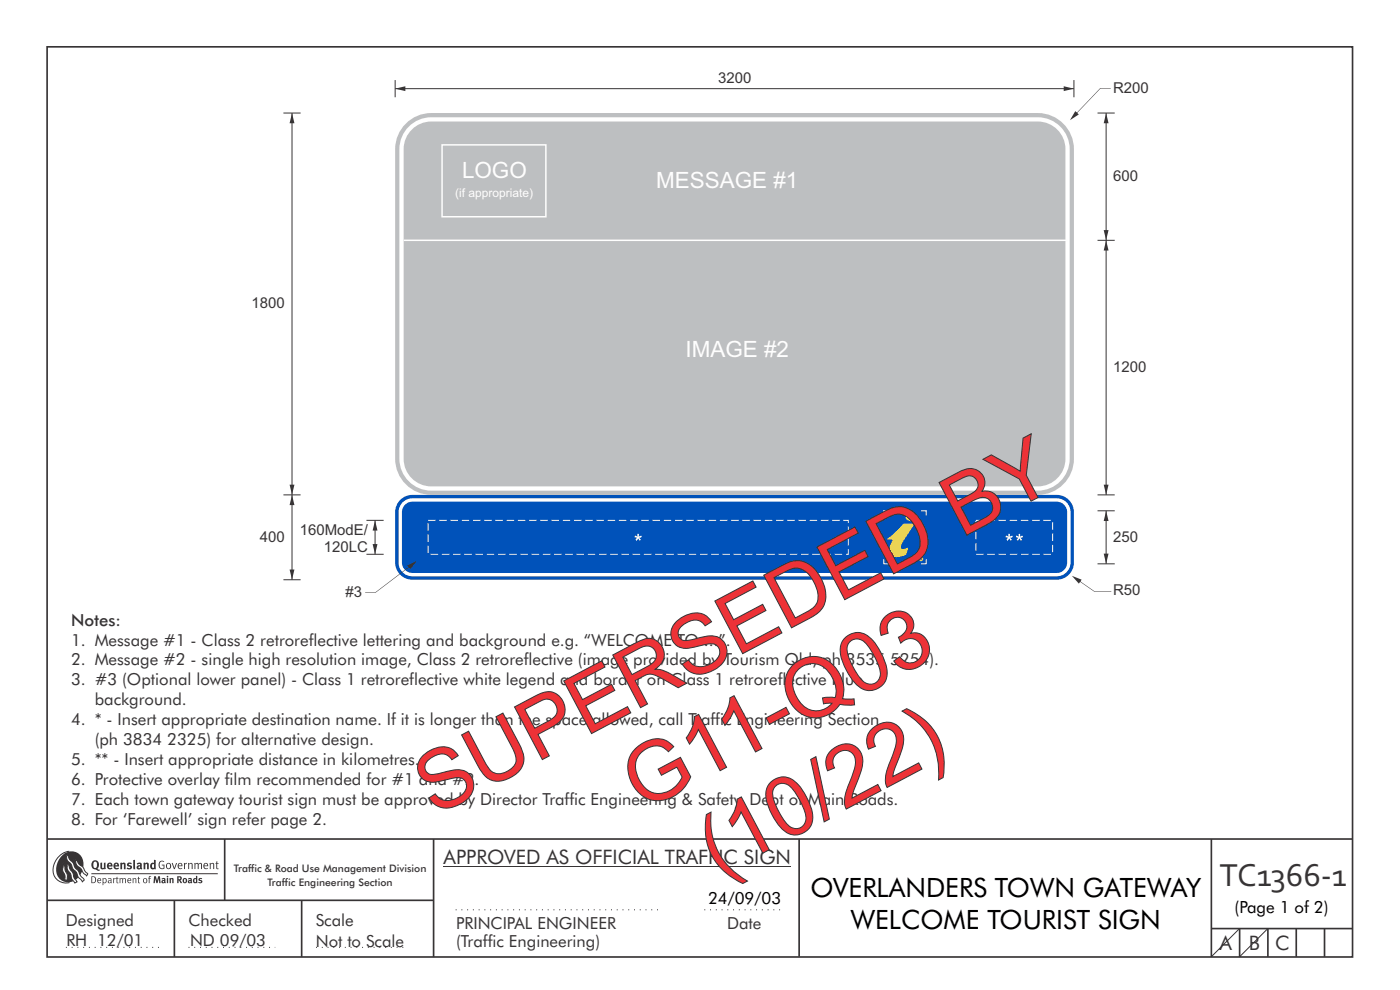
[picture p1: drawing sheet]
<svg xmlns="http://www.w3.org/2000/svg" width="297mm" height="210mm" viewBox="0 0 297 210" stroke-linecap="round" stroke-linejoin="round" font-family="sans-serif">
<g fill="none" stroke="#373435" stroke-width=".35">
<path d="M10 9.9h276.9v193.1h-276.9zM10 178h277M47.7 178v13M92 178v25M169.5 177.9v25M257 178v25M10 191h82M37 191v12M64 191v12M257 197h30M263 197v6M269 197v6"/>
<path d="M275 197v6M281 197v6"/>
</g>
<path d="M96.7 193h43.3M149.4 193h16.8M14 201h20.3M40 201h18.4M67 201h19.5" fill="none" stroke="#373435" stroke-width=".21" stroke-dasharray=".2 1" stroke-linecap="butt"/>
<path d="M94.1 183.8h73.7" fill="none" stroke="#373435" stroke-width=".21"/>
<g fill="#373435">
<path d="M33.9 182.7l.7-.1 .3 .1-.1 .2a.69 .69 0 0 0-.9 .2 .69 .69 0 0 0 .1 .9l.2 .2 .5-.1v-.5h-.4v-.2h.6v.8a.9 .9 0 0 1-1.2-.3 .9 .9 0 0 1 .2-1.2z" fill-rule="evenodd"/>
<path d="M35.4 183.2a.62 .62 0 0 0-.1 1 .62 .62 0 0 0 1-.2 .61 .61 0 0 0-.1-.8 .61 .61 0 0 0-.8 0zM35.6 183.2a.47 .47 0 0 1 .5 .5 .47 .47 0 0 1-.5 .5l-.2-.5z" fill-rule="evenodd"/>
<path d="M36.4 183.1l.2-.1 .4 1.1 .3-1h.3l-.5 1.3h-.2z" fill-rule="evenodd"/>
<path d="M37.8 183.2a.66 .66 0 0 0 0 .9 .66 .66 0 0 0 .9 .1l-.1-.1-.5 .1-.2-.5h.8a.52 .52 0 0 0-.2-.6 .52 .52 0 0 0-.7 .1zM38 183.2h.3l.2 .4h-.6z" fill-rule="evenodd"/>
<path d="M39 183.1l.2-.1v.2l.5-.2-.4 .4-.1 .9h-.2z" fill-rule="evenodd"/>
<path d="M39.9 183.1l.2-.1v.2l.4-.2 .3 .2 .1 1.1h-.2v-1l-.2-.1-.4 .2v.9h-.2z" fill-rule="evenodd"/>
<path d="M41.2 183.1l.2-.1 .1 .2 .3-.2 .3 .2 .3-.1a.32 .32 0 0 1 .5 .3v.9h-.2v-.9l-.2-.2-.4 .2v.9h-.2v-1l-.1-.1-.3 .2v.9h-.2z" fill-rule="evenodd"/>
<path d="M43.3 183.2a.66 .66 0 0 0-.1 .9 .66 .66 0 0 0 .9 .1v-.1l-.5 .1-.2-.5h.8a.52 .52 0 0 0-.3-.6 .52 .52 0 0 0-.6 .1zM43.5 183.2h.3l.2 .4h-.6z" fill-rule="evenodd"/>
<path d="M44.5 183.1l.1-.1 .1 .2 .4-.2 .3 .2v1.1h-.2v-1l-.2-.1-.3 .2v.9h-.2z" fill-rule="evenodd"/>
<path d="M45.9 182.7h.2v.4h.3l-.1 .1h-.2v.8v.2h.3l-.1 .2-.4-.1v-1.1h-.2z" fill-rule="evenodd"/>
<path d="M21.3 183h.4v1l.1 .1 .2-.1v-1h.4l.1 1.3-.3 .1-.1-.1-.4 .1-.3-.1z" fill-rule="evenodd"/>
<path d="M22.9 183.2a.74 .74 0 0 0-.1 1 .74 .74 0 0 0 1.1 0l-.2-.2-.2 .1a.32 .32 0 0 1-.3 0 .32 .32 0 0 1-.1-.3h.8a.62 .62 0 0 0-.3-.7 .62 .62 0 0 0-.7 .1zM23.2 183.3h.3v.2h-.4z" fill-rule="evenodd"/>
<path d="M24.2 183.2a.74 .74 0 0 0 0 1 .74 .74 0 0 0 1 0l-.1-.2-.5 .1-.1-.3h.8a.62 .62 0 0 0-.3-.7 .62 .62 0 0 0-.8 .1zM24.6 183.3h.2l.1 .2h-.4z" fill-rule="evenodd"/>
<path d="M25.5 183.1l.3-.1 .1 .1a.43 .43 0 0 1 .4-.1 .43 .43 0 0 1 .3 .4v1h-.3l-.1-1.1-.3 .1v1h-.4z" fill-rule="evenodd"/>
<path d="M27 183.2l.5-.2 .5 .1-.2 .2-.3-.1-.1 .3a.5 .5 0 0 1 .6 .2 .5 .5 0 0 1-.3 .7l-.8-.1 .1-.3 .4 .2 .2-.2-.6-.3z" fill-rule="evenodd"/>
<path d="M29 183.2l.2 .2 .5-.1-.1 .2a.52 .52 0 0 0-.5 .2 .52 .52 0 0 0-.1 .5l.4 .2 .4-.1 .2 .2 .2-.3-.1-.7a.59 .59 0 0 0-.4-.6 .59 .59 0 0 0-.7 .3zM29.4 183.9l.3-.1v.3h-.3z" fill-rule="evenodd"/>
<path d="M30.4 183.1l.3-.1 .1 .1a.43 .43 0 0 1 .5-.1 .43 .43 0 0 1 .3 .4v1h-.4l-.1-1.1-.3 .1v1h-.3z" fill-rule="evenodd"/>
<path d="M32.7 182.4v.7a.65 .65 0 0 0-.9 .6 .65 .65 0 0 0 .9 .6l.4 .1-.1-2zM32.3 183.3l.4 .1-.1 .7-.3-.1z" fill-rule="evenodd"/>
<path d="M28.3 182.4h.3l.1 2-.4-.1z" fill-rule="evenodd"/>
</g>
<path d="M14.7 180.6a4 4 0 0 0-3.1 5.4 2.82 2.82 0 0 0 3.1 1.2M19.4 185.3h26.8" fill="none" stroke="#373435" stroke-width=".21"/>
<path d="M13.3 181.4a2.62 2.62 0 0 1 3.2-.5 2.62 2.62 0 0 1 1.2 3 3.3 3.3 0 0 1-4.4 3 3.3 3.3 0 0 1-.5-5z" fill-rule="evenodd" fill="#373435"/>
<path d="M15.6 182.2a2.36 2.36 0 0 1 1.3 1.3l.7 .5 .5 .9 .5 .5-.2 .4-.7-.6-.5-.9-.3-.3a1.67 1.67 0 0 1-1-1.4zM13.8 181.1a1.78 1.78 0 0 1 1 1.2l.7 .7 .4 1 .7 .8 .5 .9 .7 .7 .1 .3-.4 .3-.9-1-.4-1-.7-.7-.4-1-.3-.3a1.7 1.7 0 0 1-.8-1.5zM14.1 183a1.8 1.8 0 0 1 .7 1.3l.7 .9 .2 1 .6 .9-.4 .2-.7-.9-.2-1-.3-.4a1.67 1.67 0 0 1-.5-1.6zM13.3 183a2.24 2.24 0 0 1 .5 1.6l.5 .9v1.2h-.5v-1l-.2-.4a1.63 1.63 0 0 1-.2-1.7z" fill-rule="evenodd" fill="#fefefe" stroke="#373435" stroke-width=".21"/>
<g fill="#373435">
<path d="M19.6 182.7a1.07 1.07 0 0 0-.2 1.2 1.07 1.07 0 0 0 1 .6l.7 .2 .1-.2-.6-.2a.94 .94 0 0 0 .3-1.3 .94 .94 0 0 0-1.3-.3zM20 182.8h.2a.75 .75 0 0 1 .4 .6 .75 .75 0 0 1-.4 .7 .8 .8 0 0 1-.2-1.3z" fill-rule="evenodd"/>
<path d="M19.6 186v1.2a.58 .58 0 0 0 .6-.6 .58 .58 0 0 0-.6-.6zM19.4 185.9a.78 .78 0 0 1 .9 .3 .78 .78 0 0 1-.1 1l-.8 .1zM20.9 186.4l-.1 .3h.5l-.1-.3zM20.7 186.4a.43 .43 0 0 1 .6-.1 .43 .43 0 0 1 .2 .5h-.7v.2a.32 .32 0 0 0 .6 .1v.1a.54 .54 0 0 1-.7 0 .54 .54 0 0 1 0-.8zM21.9 186.6v.5a.33 .33 0 0 0 .5-.1 .33 .33 0 0 0 0-.4 .33 .33 0 0 0-.5 0zM21.7 186.3h.2v.1a.51 .51 0 0 1 .7 .3 .51 .51 0 0 1-.3 .6l-.4-.1v.5l-.1 .1zM23.1 186.9v.3l.4-.1v-.3zM22.9 186.4a.41 .41 0 0 1 .5-.2 .41 .41 0 0 1 .3 .5l-.1 .7-.1-.2-.5 .1a.31 .31 0 0 1 0-.5l.4-.1a.24 .24 0 0 0-.1-.4 .24 .24 0 0 0-.3 .2zM24 186.3h.2v.1l.3-.1-.3 .3v.7h-.2zM24.7 186h.2v.3h.3l-.3 .1v.8h.2v.2l-.4-.2v-.8l-.1-.1h.1zM25.3 186.3h.2v.1l.3-.1a.33 .33 0 0 0 .6 0l.3 .1v.9h-.2v-.7l-.1-.2-.3 .2v.7h-.2v-.8l-.1-.1-.3 .1v.8h-.1zM27.3 186.4l-.1 .3h.5l-.1-.3zM27.1 186.4a.43 .43 0 0 1 .6-.1 .43 .43 0 0 1 .2 .5h-.7v.2a.32 .32 0 0 0 .6 .1v.1a.54 .54 0 0 1-.7 0 .54 .54 0 0 1 0-.8zM28.1 186.3h.2v.1l.3-.1 .3 .1v.9h-.1v-.7a.23 .23 0 0 0-.2-.2 .23 .23 0 0 0-.3 .2v.7h-.2zM29.3 186h.2v.3h.2l-.2 .1v.8h.2l-.1 .2-.3-.2v-.8l-.1-.1h.1zM30.6 186.5a.37 .37 0 0 0-.1 .5 .37 .37 0 0 0 .5 .1l.1-.1a.38 .38 0 0 0-.4-.6zM30.5 186.4a.5 .5 0 0 1 .8 .4 .5 .5 0 0 1-.8 .4l-.2-.4zM31.6 185.9h.5l-.4 .2v.2h.3l-.3 .1v.9h-.1l-.1-.9zM32.7 185.9l-.1 1.4h.2l.1-1 .3 1h.2l.3-1 .1 1h.3l-.2-1.4h-.3l-.3 .9-.2-.9zM34.3 186.4l.1 .2a.23 .23 0 0 1 .2-.2 .23 .23 0 0 1 .2 .3 .43 .43 0 0 0-.4 .1 .43 .43 0 0 0-.1 .5h.6l.1 .1 .2-.2-.1-.6a.46 .46 0 0 0-.3-.4 .46 .46 0 0 0-.5 .2zM34.6 186.9h.2l-.1 .2h-.2zM35.4 186.3v1h.3v-1.1zM35.4 186a.17 .17 0 0 0 .3 0 .17 .17 0 0 0-.3 0zM35.9 186.3l.1 1h.3v-.7l.1-.1 .1 .8h.3v-1zM37.6 185.9v1.4h.3v-.6l.4 .6h.4l-.5-.6a.42 .42 0 0 0 .4-.5 .42 .42 0 0 0-.5-.3zM37.9 186.1h.3a.23 .23 0 0 1 0 .3 .23 .23 0 0 1-.3 .1zM38.6 186.8a.55 .55 0 0 0 1.1 0 .55 .55 0 0 0-1.1 0zM39.1 186.5l.1-.1a.33 .33 0 0 1 .2 .4 .33 .33 0 0 1-.3 .3zM39.9 186.4l.1 .2a.23 .23 0 0 1 .2-.2 .23 .23 0 0 1 .2 .3 .43 .43 0 0 0-.4 .1 .43 .43 0 0 0-.1 .5h.6l.2 .1 .1-.2-.1-.6a.46 .46 0 0 0-.3-.4 .46 .46 0 0 0-.5 .2zM40.2 186.9h.2l-.1 .2h-.1zM41.6 185.8v.5a.51 .51 0 0 0-.7 .5 .51 .51 0 0 0 .7 .5h.3v-1.5zM41.3 186.5h.3l-.1 .6-.3-.1zM42.2 186.3a.42 .42 0 0 0 0 .5 .42 .42 0 0 0 .4 .2l-.1 .2-.4-.2-.1 .2 .2 .1a.44 .44 0 0 0 .7-.2 .44 .44 0 0 0-.5-.5l.1-.2 .3 .1 .1-.2z" fill-rule="evenodd"/>
</g>
<path d="M263 197l-6.1 6" fill="none" stroke="#373435" stroke-width=".21"/>
<path d="M85.6 106.3l1.2-.5 .7-.1h136.7a2.94 2.94 0 0 1 2.9 2.9v10.7a2.94 2.94 0 0 1-2.9 3h-136.7a2.94 2.94 0 0 1-3-3v-10.7a2.93 2.93 0 0 1 1.1-2.3zM85.9 107.1l1-.6 .6-.1h136.7a2.22 2.22 0 0 1 2.2 2.2v10.7a2.22 2.22 0 0 1-2.2 2.2h-136.7a2.22 2.22 0 0 1-2.2-2.2v-10.7v-.6zM84.9 106a3.6 3.6 0 0 1 2.6-1h136.7a3.7 3.7 0 0 1 3.6 3.6v10.7a3.7 3.7 0 0 1-3.6 3.7h-136.7a3.7 3.7 0 0 1-3.7-3.7v-10.7a3.6 3.6 0 0 1 1.1-2.6z" fill-rule="evenodd" fill="#0052ba"/>
<path d="M86.4 27.2a6.7 6.7 0 0 1 5.1-2.3h128.7a6.8 6.8 0 0 1 6.7 6.7v65.7a6.8 6.8 0 0 1-6.7 6.8h-128.7a6.8 6.8 0 0 1-6.8-6.8v-65.7a6.7 6.7 0 0 1 1.7-4.4zM87.3 27.5a5.8 5.8 0 0 1 4.2-1.7h128.7a5.9 5.9 0 0 1 5.8 5.8v65.7a5.9 5.9 0 0 1-5.8 5.9h-128.7a5.9 5.9 0 0 1-5.9-5.9v-65.7a5.8 5.8 0 0 1 1.7-4.1zM85.7 26.6a7.6 7.6 0 0 1 5.8-2.6h128.7a7.7 7.7 0 0 1 7.6 7.6v65.7a7.7 7.7 0 0 1-7.6 7.7h-128.7a7.7 7.7 0 0 1-7.7-7.7v-65.7a7.6 7.6 0 0 1 1.9-5z" fill-rule="evenodd" fill="#bdbfc1"/>
<path d="M93.8 30.7h22v15.3h-22zM85.7 51h140.8" fill="none" stroke="#fefefe" stroke-width=".32"/>
<path d="M134.7 113.6l.6 .2-.1-.5h.3v.5l.5-.2 .2 .3-.6 .2 .4 .4-.3 .2-.3-.5-.3 .5-.3-.2 .4-.4-.6-.2z" fill-rule="evenodd" fill="#fefefe"/>
<path d="M90.8 110.4h89.2v7.2h-89.2z" fill="none" stroke="#fefefe" stroke-width=".21" stroke-dasharray="1.6 .8" stroke-linecap="butt"/>
<path d="M86.4 119.9l2-.9-1.4 1.7zM79.7 125.6l7.6-5.7zM77.5 125.6l2.2 .1z" fill="#373435"/>
<path d="M207 110.4h16.3v7.2h-16.3z" fill="none" stroke="#fefefe" stroke-width=".21" stroke-dasharray="1.6 .8" stroke-linecap="butt"/>
<g fill="#fefefe">
<path d="M213.4 113.6l.6 .2-.1-.5h.4l-.1 .5 .6-.2 .1 .3-.6 .2 .4 .4-.3 .2-.3-.5-.3 .5-.3-.2 .4-.4-.6-.2z" fill-rule="evenodd"/>
<path d="M215.6 113.6l.5 .2v-.5h.3v.5l.5-.2 .1 .3-.5 .2 .4 .4-.3 .2-.3-.5-.3 .5-.3-.2 .4-.4-.6-.2z" fill-rule="evenodd"/>
</g>
<path d="M227.8 17v3.6M61.9 105v18M60.1 123h3.7" fill="none" stroke="#373435" stroke-width=".21"/>
<g fill="#373435">
<path d="M61.9 105l.6 2.1h-1.1z"/>
<path d="M61.4 120.8h1.1l-.6 2.2z"/>
</g>
<path d="M234.7 51v54M232.8 105h3.7" fill="none" stroke="#373435" stroke-width=".21"/>
<g fill="#373435">
<path d="M234.7 51l.5 2.1h-1.1z"/>
<path d="M234.1 102.8h1.1l-.5 2.2z"/>
</g>
<path d="M234.7 24v27M232.8 51h3.7" fill="none" stroke="#373435" stroke-width=".21"/>
<g fill="#373435">
<path d="M234.7 24l.5 2.1h-1.1z"/>
<path d="M234.1 48.8h1.1l-.5 2.2z"/>
</g>
<path d="M61.9 24v81M232.8 24h3.7" fill="none" stroke="#373435" stroke-width=".21"/>
<g fill="#373435">
<path d="M61.9 24l.6 2.1h-1.1z"/>
<path d="M61.4 102.8h1.1l-.6 2.2z"/>
</g>
<path d="M60.1 24h3.7M60.1 105h3.7" fill="none" stroke="#373435" stroke-width=".21"/>
<path d="M228.1 23.6l.8 .7-1.9 1.2zM233.4 18.7l-5.4 5.8zM233.4 18.7l2.2 .1z" fill="#373435"/>
<path d="M77.7 117.6h3.7M79.6 110.4v7.2" fill="none" stroke="#373435" stroke-width=".21"/>
<g fill="#373435">
<path d="M79.6 110.4l.5 2.1h-1z"/>
<path d="M79.1 115.4h1l-.5 2.2z"/>
</g>
<path d="M77.7 110.4h3.7M232.8 119.6h3.7M234.7 108.4v11.2" fill="none" stroke="#373435" stroke-width=".21"/>
<g fill="#373435">
<path d="M234.7 108.4l.5 2.1h-1.1z"/>
<path d="M234.1 117.4h1.1l-.5 2.2z"/>
</g>
<path d="M232.8 108.4h3.7" fill="none" stroke="#373435" stroke-width=".21"/>
<path d="M227.4 122.1l2.1 .9-.6 .8zM228.6 122.9l3.5 2.6zM232.1 125.4l3.7 .1z" fill="#373435"/>
<path d="M83.8 17v3.6M83.8 18.8h144" fill="none" stroke="#373435" stroke-width=".21"/>
<g fill="#373435">
<path d="M225.7 18.3l2.1 .5-2.1 .5z"/>
<path d="M83.8 18.8l2.2-.5v1z"/>
</g>
<path d="M188.2 114.3l1.6-1.3 1.9-1.9h2.3l-2.4 3.7a1.34 1.34 0 0 0-.3 1.6h.7l.7-.2-.5 1.4-.5 .3a2.51 2.51 0 0 1-2.9-.3 2.38 2.38 0 0 1 .1-1.9l.5-1.2h-1.2zM192.4 109.3a1.6 1.6 0 0 1 2.4 .5 1.52 1.52 0 0 1-2.7 0z" fill-rule="evenodd" fill="#fad716"/>
<circle cx="195.4" cy="118.6" r=".34" fill="none" stroke="#f9d616" stroke-width=".21"/>
<path d="M187.5 118.6v1h1.1M188.6 108.4h-1.1v.9M195.4 108.4h1.1v.9M196.5 118.6v1h-1.1" fill="none" stroke="#fefefe" stroke-width=".21"/>
<path d="M269 197l-6 6" fill="none" stroke="#373435" stroke-width=".21"/>
<g font-size="17.6" fill="#ed3237">
<text x="92.2" y="173.2" transform="rotate(-28 92.2 173.2)">SUPERSEDED BY</text>
<text x="136.2" y="172.2" transform="rotate(-28 136.2 172.2)">G11-Q03</text>
<text x="152.2" y="186.1" transform="rotate(-28 152.2 186.1)">(10/22)</text>
</g>
<text font-size="7.1" fill="#373435" x="258.7" y="187.9">TC1366-1</text>
<g font-size="5.6">
<text x="171.9" y="190.3">OVERLANDERS TOWN GATEWAY</text>
<text x="180.5" y="197.1">WELCOME TOURIST SIGN</text>
</g>
<g font-size="4.8" fill="#fefefe">
<text x="98" y="37.8">LOGO</text>
<text x="139.2" y="40">MESSAGE #1</text>
<text x="145.4" y="75.7">IMAGE #2</text>
</g>
<g font-size="4.2" fill="#373435">
<text x="94.1" y="183.3">APPROVED AS OFFICIAL TRAFFIC SIGN</text>
<text x="258.7" y="201.6">A</text>
<text x="264.9" y="201.6">B</text>
<text x="270.5" y="201.6">C</text>
</g>
<g font-size="3.6">
<text x="150.2" y="191.8">24/09/03</text>
<text x="261.9" y="193.6">(Page 1 of 2)</text>
</g>
<g font-size="3.5" fill="#373435">
<text x="15.1" y="132.7">Notes:</text>
<text x="15.1" y="136.9">1. Message #1 - Class 2 retroreflective lettering and background e.g. “WELCOME TO ...”.</text>
<text x="15.1" y="141.2">2. Message #2 - single high resolution image, Class 2 retroreflective (image provided by Tourism Qld, ph 3535 5254).</text>
<text x="15.1" y="145.4">3. #3 (Optional lower panel) - Class 1 retroreflective white legend and border on Class 1 retroreflective blue</text>
<text x="20.1" y="149.6">background.</text>
<text x="15.1" y="153.9">4. * - Insert appropriate destination name. If it is longer than the space allowed, call Traffic Engineering Section</text>
<text x="20.1" y="158.1">(ph 3834 2325) for alternative design.</text>
<text x="15.1" y="162.3">5. ** - Insert appropriate distance in kilometres.</text>
<text x="15.1" y="166.5">6. Protective overlay film recommended for #1 and #2.</text>
<text x="15.1" y="170.8">7. Each town gateway tourist sign must be approved by Director Traffic Engineering &amp; Safety, Dept of Main Roads.</text>
<text x="15.1" y="175">8. For ‘Farewell’ sign refer page 2.</text>
<text x="14" y="196.4">Designed</text>
<text x="40" y="196.4">Checked</text>
<text x="67" y="196.4">Scale</text>
<text x="96.8" y="197.2">PRINCIPAL ENGINEER</text>
<text x="154.2" y="197">Date</text>
<text x="14.1" y="200.6">RH 12/01</text>
<text x="40.3" y="200.6">ND 09/03</text>
<text x="67" y="200.8">Not to Scale</text>
<text x="96.8" y="200.9">(Traffic Engineering)</text>
</g>
<g font-size="3.2" fill="#373435">
<text x="152.4" y="17.7">3200</text>
<text x="236.1" y="19.8">R200</text>
<text x="236.1" y="38.4">600</text>
<text x="53.4" y="65.4">1800</text>
<text x="236.1" y="78.9">1200</text>
<text x="63.6" y="113.5">160ModE/</text>
<text x="55.1" y="114.9">400</text>
<text x="68.7" y="117">120LC</text>
<text x="236.1" y="114.9">250</text>
<text x="73.3" y="126.7">#3</text>
<text x="236.1" y="126.3">R50</text>
</g>
<text font-size="2.5" fill="#fefefe" x="96.6" y="41.8">(if appropriate)</text>
<g font-size="2.2" fill="#373435">
<text x="49.6" y="185">Traffic &amp; Road Use Management Division</text>
<text x="56.7" y="187.9">Traffic Engineering Section</text>
</g>
<text font-size=".6" fill="#fad716" x="195.2" y="118.8">R</text>
</svg>
